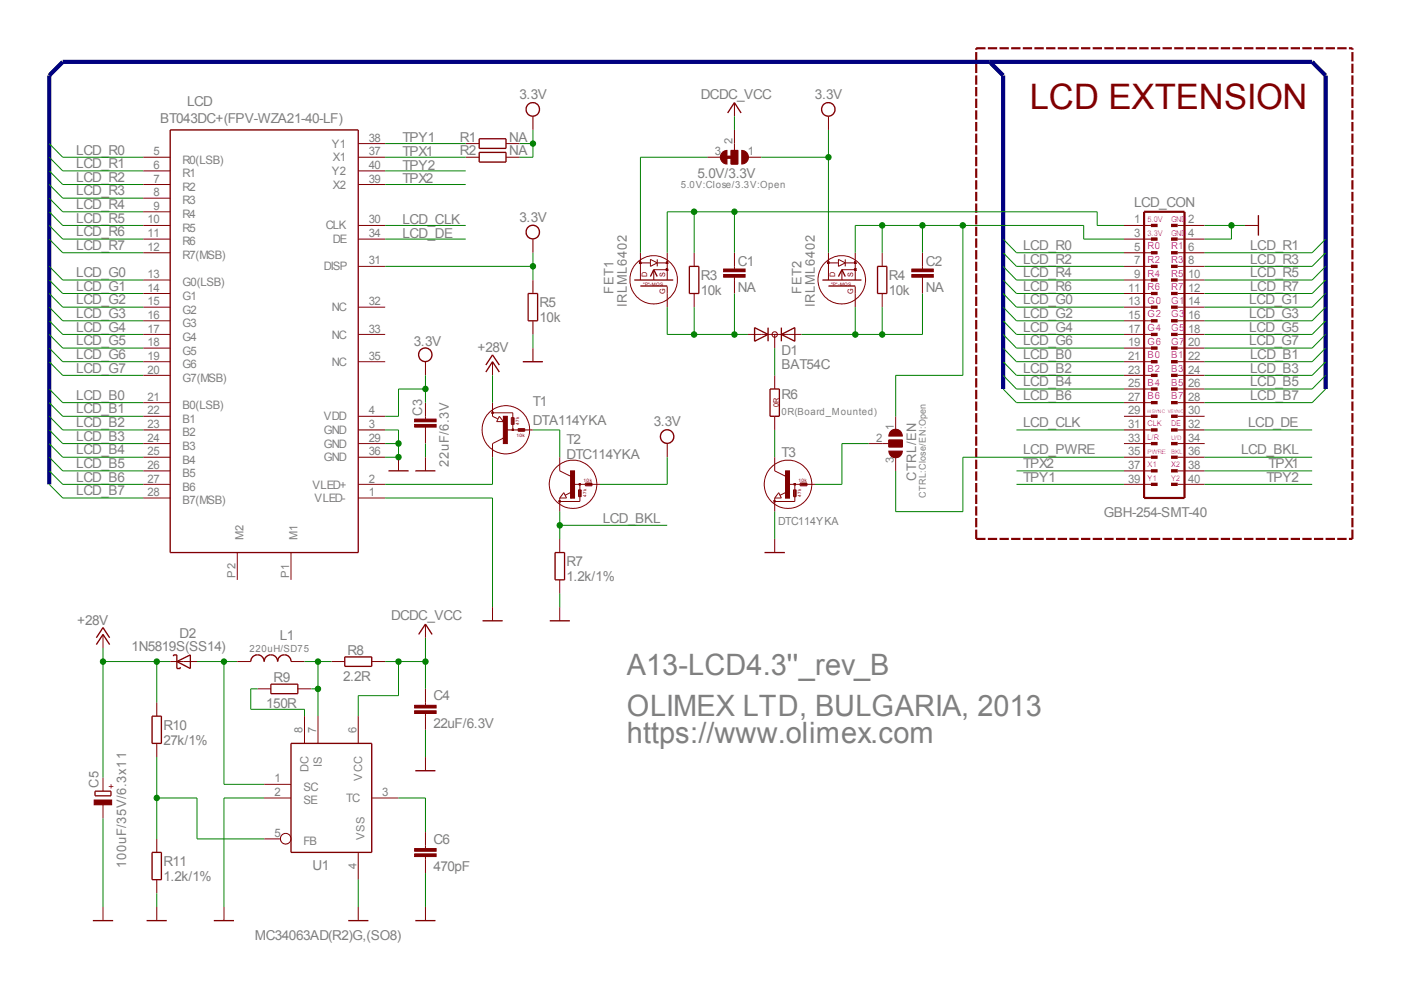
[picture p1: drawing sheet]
<svg xmlns="http://www.w3.org/2000/svg" width="297mm" height="210mm" viewBox="0 0 297 210" stroke-linecap="round" stroke-linejoin="round" font-family="sans-serif">
<g fill="none" stroke="#800000" stroke-width=".21">
<path d="M30.4 33.3h5.7M30.4 36.2h5.7M30.4 39.1h5.7M76 33.3h5.7M76 36.2h5.7M76 39.1h5.7M76 30.4h5.7M98.7 33.3h2.9M98.7 30.4h2.9M107.3 33.3h2.8M107.3 30.4h2.8M113 24.7v2.9"/>
<path d="M150 33.3h2.9M155 31.9h1.4v2.9h-1.4zM155.7 21.8v2.9M155.7 27.6v4.3M158.6 33.3h2.8M175.6 24.7v2.9M30.4 47.8h5.7M30.4 50.7h5.7M30.4 59.4h5.7M30.4 42h5.7M30.4 44.9h5.7M30.4 53.6h5.7"/>
<path d="M76 47.8h5.7M76 50.7h5.7M76 56.5h5.7M113 50.7v2.9M113 59.4v2.8M135.8 53.6v5.8M135.8 55.7h2.1M137.9 55l1.4 .7-1.4 .8zM139.3 55.7h2.2M139.3 55v1.5M141.5 53.6v5.8M141.5 57.2h-2.9v2.2"/>
<path d="M147.2 53.6v2.9M155.7 53.6v3.4M155.7 58.8v3.4M175.6 55.7h2.2M175.6 53.6v5.8M177.8 55l1.4 .7-1.4 .8zM179.2 55.7h2.1M179.2 55v1.5M181.3 57.2h-2.8v2.2M181.3 53.6v5.8M187 53.6v2.9M195.6 53.6v3.4"/>
<path d="M195.6 58.8v3.4M238.3 47.8h5.7M238.3 50.7h5.7M238.3 56.5h5.7M238.3 59.4h5.7M238.3 53.6h5.7M249.7 47.8h5.7M249.7 50.7h5.7M249.7 56.5h5.7M249.7 59.4h5.7M249.7 53.6h5.7M263.9 47.8h2.9"/>
<path d="M30.4 70.9h5.7M30.4 62.2h5.7M30.4 65.1h5.7M30.4 68h5.7M30.4 73.8h5.7M30.4 76.7h5.7M30.4 79.6h5.7M76 70.9h5.7M76 65.1h5.7M76 76.7h5.7M90.2 76.7v2.9M104.4 76.7v2.9"/>
<path d="M113 68v2.9M113 73.8v2.9M141.5 60.7v4.4M147.2 62.2v2.9M158.6 70.9h11.3M164.3 70.9v2.9M164.3 79.6v2.9M181.3 60.7v4.4M187 62.2v2.9M238.3 70.9h5.7M238.3 62.2h5.7M238.3 65.1h5.7"/>
<path d="M238.3 68h5.7M238.3 73.8h5.7M238.3 76.7h5.7M238.3 79.6h5.7M249.7 70.9h5.7M249.7 62.2h5.7M249.7 65.1h5.7M249.7 68h5.7M249.7 73.8h5.7M249.7 76.7h5.7M249.7 79.6h5.7M30.4 94.1h5.7"/>
<path d="M30.4 85.4h5.7M30.4 88.3h5.7M30.4 91.2h5.7M30.4 96.9h5.7M30.4 99.8h5.7M76 94.1h5.7M76 88.3h5.7M76 91.2h5.7M76 96.9h5.7M84.5 96.9v2.9M90.2 85.4v3.4M90.2 90.6v3.5"/>
<path d="M90.2 96.9v2.9M104.4 85.4v2.9l1.1 .5M104.4 87.5h4.3v3.7M105.9 88.3l.8 1.1h-1.4zM106.7 92.9l-2.3 1.2v2.8M107.3 91.2h5.7M108.4 88.5h.6v1.5h-.6zM108.6 88.5v1.5M108.9 88.5v1.5M109.9 90.9h1.4v.5h-1.4zM109.9 91.3h1.4M109.9 91h1.4"/>
<path d="M118.7 96.9v2.9l2.3 1.2M141.5 94.1v2.8M164.3 88.3v2.9M164.3 96.9v2.9l2.2 1.2M184.2 94.1h4.3M188.5 93.3h2.8v1.5h-2.8zM189.9 88.3v2.9M189.9 96.9v2.9M238.3 94.1h5.7M238.3 85.4h5.7M238.3 88.3h5.7M238.3 91.2h5.7"/>
<path d="M238.3 96.9h5.7M238.3 99.8h5.7M238.3 82.5h5.7M249.7 94.1h5.7M249.7 85.4h5.7M249.7 88.3h5.7M249.7 91.2h5.7M249.7 96.9h5.7M249.7 99.8h5.7M249.7 82.5h5.7M30.4 102.7h5.7M30.4 105.6h5.7"/>
<path d="M50.3 117.2v5.7M61.7 117.2v5.7M76 102.7h5.7M76 105.6h5.7M118.7 105.6v2.9M118.7 114.3v2.9M119.5 104.5l.6 1.1h-1.4zM121.2 104.3l-1.4 .7M121.5 102.7h5.7M122.7 103.9h.5v1.4h-.5zM122.8 103.9v1.4M122.9 102.7v3.6h-4.2"/>
<path d="M123.1 103.9v1.4M124.1 102.4h1.4v.6h-1.4zM124.1 102.6h1.4M124.1 102.9h1.4M164.3 105.6v2.9M164.3 114.3v2.9M165.1 104.5l.6 1.1h-1.4zM166.8 104.3l-1.5 .7M167.1 102.7h5.7M168.2 103.9h.6v1.4h-.6zM168.4 103.9v1.4M168.5 102.7v3.6h-4.2"/>
<path d="M168.7 103.9v1.4M169.7 102.4h1.4v.6h-1.4zM169.7 102.6h1.4M169.7 102.9h1.4M238.3 102.7h5.7M249.7 102.7h5.7M21.8 134.5v2.9M90.2 132.3v2.9M104.4 128.7v2.9M118.7 122.9v2.9M118.7 128.7v2.9M33.2 148.9v2.9"/>
<path d="M33.2 157.6v2.9M36.1 140.3h5.7M50.3 140.3h2.9M54.6 146.1h2.8M61.7 140.3h2.9M63.1 146.1h2.9M64.6 151.8v5.8M67.4 151.8v5.8M70.3 140.3h2.8M76 151.8v5.8M78.8 140.3h2.9M90.2 146.1v3.4"/>
<path d="M90.2 151.3v3.4M21.8 164.9v2.8M21.8 170.6v2.9M33.2 177.9v2.8M56 177.9h3.5M56 166.3h5.7M56 169.2h5.7M78.8 169.2h5.7M90.2 160.5v2.9M90.2 176.4v3.5M21.8 192.3v2.9M33.2 186.5v2.9"/>
<path d="M33.2 192.3v2.9M47.5 192.3v2.9M76 180.7v5.8M76 192.3v2.9M90.2 181.6v3.5M90.2 192.3v2.9"/>
<circle cx="138.5" cy="59.3" r="5.1"/>
<circle cx="178.4" cy="59.3" r="5.1"/>
<circle cx="164.2" cy="70.9" r=".57"/>
<circle cx="104.4" cy="87.5" r=".15"/>
<circle cx="107.2" cy="91.1" r="5.1"/>
<circle cx="108.7" cy="91.1" r=".15"/>
<circle cx="118.7" cy="106.3" r=".16"/>
<circle cx="121.5" cy="102.7" r="5.1"/>
<circle cx="122.9" cy="102.7" r=".15"/>
<circle cx="164.2" cy="106.3" r=".13"/>
<circle cx="167" cy="102.7" r="5.1"/>
<circle cx="168.5" cy="102.7" r=".16"/>
<circle cx="60.6" cy="177.8" r="1.13"/>
</g>
<g fill="#800000" stroke="#800000" stroke-width=".21">
<path d="M155 31.9h1.4v2.9h-1.4z" fill-rule="evenodd"/>
<path d="M153.2 32.3l.9-.4v2.9a1.45 1.45 0 0 1-1.3-.9 1.45 1.45 0 0 1 .4-1.6z" fill-rule="evenodd"/>
<path d="M157.3 31.9a1.45 1.45 0 0 1 1.4 1.4 1.45 1.45 0 0 1-1.4 1.5z" fill-rule="evenodd"/>
<path d="M153.4 58.2h4.6v.6h-4.6z" fill-rule="evenodd"/>
<path d="M153.4 57h4.6v.6h-4.6z" fill-rule="evenodd"/>
<path d="M193.3 58.2h4.6v.6h-4.6z" fill-rule="evenodd"/>
<path d="M193.3 57h4.6v.6h-4.6z" fill-rule="evenodd"/>
<path d="M87.9 90h4.6v.6h-4.6z" fill-rule="evenodd"/>
<path d="M87.9 88.9h4.6v.5h-4.6z" fill-rule="evenodd"/>
<path d="M87.9 150.7h4.6v.6h-4.6z" fill-rule="evenodd"/>
<path d="M87.9 149.5h4.6v.6h-4.6z" fill-rule="evenodd"/>
<path d="M20 169.6h3.7v1h-3.7z" fill-rule="evenodd"/>
<path d="M87.9 181h4.6v.6h-4.6z" fill-rule="evenodd"/>
<path d="M87.9 179.9h4.6v.6h-4.6z" fill-rule="evenodd"/>
<path d="M188.5 93.3h2.8v1.5h-2.8z" fill-rule="evenodd"/>
<path d="M188.5 95.6h2.8a1.43 1.43 0 0 1-1.4 1.5 1.43 1.43 0 0 1-1.4-1.5z" fill-rule="evenodd"/>
<path d="M188.9 91.4a1.43 1.43 0 0 1 1.5-.3 1.43 1.43 0 0 1 .9 1.4h-2.8z" fill-rule="evenodd"/>
<path d="M106.7 88.3h.9v5.8h-.9z" fill-rule="evenodd"/>
<path d="M121 99.8h.8v5.8h-.8z" fill-rule="evenodd"/>
<path d="M166.5 99.8h.9v5.8h-.9z" fill-rule="evenodd"/>
</g>
<g fill="none" stroke="#800000" stroke-width=".28">
<path d="M36.1 27.6h39.9v89.6h-39.9zM101.6 29.4h5.7v2.1h-5.7zM101.6 32.3h5.7v2.1h-5.7zM154.3 24l1.4-2.2 1.4 2.2M134.5 59.4h8.2M137.9 58.6l.7-1.4 .7 1.4M146.2 56.5h2v5.7h-2zM174.4 59.4h8.2M177.8 58.6l.7-1.4 .7 1.4M186.1 56.5h1.9v5.7h-1.9zM266.8 45.6v4.4M103 78.9l1.4-2.2 1.5 2.2"/>
<path d="M103 77.4l1.4-2.2 1.5 2.2M110.8 76.7h4.3M112 62.2h2v5.8h-2zM135.8 60.6h5.7M160 69.5l2.8 1.4-2.8 1.5zM162.8 69.5v2.9M165.7 70.9l2.8-1.4v2.9zM165.7 69.5v2.9M175.6 60.6h5.7M82.4 99.8h4.2M88.1 99.8h4.2M163.3 82.5h1.9v5.8h-1.9z"/>
<path d="M117.7 117.2h2v5.7h-2zM162.1 117.2h4.3M20.4 136.7l1.4-2.2 1.4 2.2M20.4 135.2l1.4-2.1 1.4 2.1M36.8 139.1v-.2h.7v2.8h.7v-.3M73.1 139.3h5.7v2h-5.7zM88.8 134.5l1.4-2.2 1.4 2.2M102.3 131.6h4.3M116.6 131.6h4.2M32.2 151.8h2v5.8h-2zM37.5 140.3l2.9-1.4v2.8zM53.2 140.3l.2-.8 .9-.6h.6l.5 .2 .3 .3 .3 .9 .1-.6 .4-.5 .6-.3h.6l.9 .5 .2 .9"/>
<path d="M57.4 145.1h5.7v2h-5.7zM58.9 140.3l.2-.9 .9-.5h.6l.5 .2 .5 .7 .1 .5M61.7 157.6h17.1v23.1h-17.1zM20.1 167.7h3.4v1h-3.4zM88.1 163.4h4.2M19.7 195.2h4.3M31.1 195.2h4.2M32.2 180.7h2v5.8h-2zM45.3 195.2h4.3M73.8 195.2h4.3M88.1 195.2h4.2"/>
<circle cx="112.9" cy="23.2" r="1.42"/>
<circle cx="175.6" cy="23.2" r="1.42"/>
<circle cx="112.9" cy="49.2" r="1.42"/>
<circle cx="135.7" cy="55.7" r=".15"/>
<circle cx="141.4" cy="57.2" r=".15"/>
<circle cx="141.4" cy="55.7" r=".14"/>
<circle cx="175.6" cy="55.7" r=".14"/>
<circle cx="181.3" cy="57.1" r=".15"/>
<circle cx="181.3" cy="55.7" r=".15"/>
<circle cx="90.2" cy="75.2" r="1.43"/>
<circle cx="141.4" cy="92.6" r="1.43"/>
</g>
<path d="M242.6 44.9h8.5v60.7h-8.5z" fill="none" stroke="#800000" stroke-width=".46"/>
<g fill="none" stroke="#800000" stroke-width=".71" stroke-linecap="butt">
<path d="M153.6 33.3h2.1M244 59.4h1.4M244 56.5h1.4M244 53.6h1.4M244 50.7h1.4M244 47.8h1.4M248.3 59.4h1.4M248.3 56.5h1.4M248.3 53.6h1.4M248.3 50.7h1.4M248.3 47.8h1.4M244 62.2h1.4"/>
<path d="M244 65.1h1.4M244 68h1.4M244 70.9h1.4M244 73.8h1.4M244 76.7h1.4M244 79.6h1.4M248.3 62.2h1.4M248.3 65.1h1.4M248.3 68h1.4M248.3 70.9h1.4M248.3 73.8h1.4M248.3 76.7h1.4"/>
<path d="M248.3 79.6h1.4M244 82.5h1.4M244 85.4h1.4M244 88.3h1.4M244 91.2h1.4M244 94.1h1.4M244 96.9h1.4M244 99.8h1.4M248.3 82.5h1.4M248.3 85.4h1.4M248.3 88.3h1.4M248.3 91.2h1.4"/>
<path d="M248.3 94.1h1.4M248.3 96.9h1.4M248.3 99.8h1.4M244 102.7h1.4M248.3 102.7h1.4"/>
</g>
<path d="M207 10.2h79.7M207 114.3h79.7M207 114.3v-104.1M286.7 114.3v-104.1" fill="none" stroke="#800000" stroke-width=".46" stroke-dasharray="2 .5" stroke-linecap="butt"/>
<path d="M209.8 13.1l2.9 2.9v66.5M281.1 82.5v-66.5l-2.9-2.9h-264.9l-2.9 2.9v86.7" fill="none" stroke="#000080" stroke-width=".88" stroke-linecap="butt"/>
<g fill="#008000" stroke="#008000" stroke-width=".21">
<circle cx="90.2" cy="140.3" r=".57"/>
<circle cx="84.5" cy="140.3" r=".57"/>
<circle cx="33.2" cy="140.3" r=".57"/>
<circle cx="21.8" cy="140.3" r=".57"/>
<circle cx="187" cy="47.8" r=".57"/>
<circle cx="204.1" cy="47.8" r=".59"/>
<circle cx="195.6" cy="47.8" r=".57"/>
<circle cx="147.2" cy="44.9" r=".59"/>
<circle cx="155.7" cy="44.9" r=".57"/>
<circle cx="261.1" cy="47.8" r=".57"/>
<circle cx="84.5" cy="94" r=".57"/>
<circle cx="84.5" cy="96.9" r=".57"/>
<circle cx="118.7" cy="111.4" r=".57"/>
<circle cx="187" cy="70.9" r=".57"/>
<circle cx="181.3" cy="70.9" r=".58"/>
<circle cx="147.2" cy="70.9" r=".58"/>
<circle cx="155.7" cy="70.9" r=".57"/>
<circle cx="33.2" cy="169.2" r=".57"/>
<circle cx="47.5" cy="140.3" r=".57"/>
<circle cx="67.4" cy="140.3" r=".57"/>
<circle cx="67.4" cy="146.1" r=".57"/>
<circle cx="175.6" cy="33.3" r=".57"/>
<circle cx="113" cy="30.4" r=".57"/>
<circle cx="90.2" cy="82.5" r=".57"/>
<circle cx="113" cy="56.5" r=".57"/>
</g>
<g fill="none" stroke="#008000" stroke-width=".21">
<path d="M10.4 30.4l2.9 2.9h17.1M10.4 33.3l2.9 2.9h17.1M10.4 36.2l2.9 2.9h17.1M10.4 39.1l2.9 2.9h17.1M81.7 33.3h17M81.7 36.2h17M81.7 39.1h17M81.7 30.4h17M110.1 30.4h2.9M113 27.6v5.7h-2.9M150 33.3h-14.2v20.3M155.7 24.7v2.9"/>
<path d="M161.4 33.3h14.2M175.6 27.6v26M10.4 47.8l2.9 2.9h17.1M10.4 44.9l2.9 2.9h17.1M10.4 42l2.9 2.9h17.1M10.4 56.5l2.9 2.9h17.1M10.4 59.4l2.9 2.8h17.1M10.4 50.7l2.9 2.9h17.1M81.7 50.7h17M81.7 47.8h17M81.7 56.5h31.3M113 53.6v5.8"/>
<path d="M147.2 44.9v8.7M155.7 44.9v8.7M187 47.8v5.8M195.6 47.8v5.8M204.2 47.8v31.8h-14.3v8.7M212.7 56.5l2.8 2.9h22.8M212.7 59.4l2.8 2.8h22.8M212.7 50.7l2.8 2.9h22.8M212.7 53.6l2.8 2.9h22.8M238.3 50.7h-8.5v-2.9h-48.5v5.8M238.3 47.8h-5.7v-2.9h-91.1v8.7M255.4 47.8h8.5"/>
<path d="M261.1 47.8v2.9h-5.7M281.1 56.5l-2.9 2.9h-22.8M281.1 59.4l-2.9 2.8h-22.8M281.1 50.7l-2.9 2.9h-22.8M281.1 53.6l-2.9 2.9h-22.8M10.4 76.7l2.9 2.9h17.1M10.4 73.8l2.9 2.9h17.1M10.4 62.2l2.9 2.9h17.1M10.4 65.1l2.9 2.9h17.1M10.4 68l2.9 2.9h17.1M10.4 70.9l2.9 2.9h17.1M90.2 79.6v5.8"/>
<path d="M104.4 79.6v5.8M113 70.9v2.9M141.5 65.1v5.8h17.1M147.2 65.1v5.8M155.7 62.2v8.7M164.3 73.8v5.8M181.3 65.1v5.8M187 65.1v5.8M195.6 62.2v8.7h-25.7M212.7 76.7l2.8 2.9h22.8M212.7 73.8l2.8 2.9h22.8M212.7 79.6l2.8 2.9h22.8"/>
<path d="M212.7 62.2l2.8 2.9h22.8M212.7 65.1l2.8 2.9h22.8M212.7 68l2.8 2.9h22.8M212.7 70.9l2.8 2.9h22.8M281.1 76.7l-2.9 2.9h-22.8M281.1 73.8l-2.9 2.9h-22.8M281.1 79.6l-2.9 2.9h-22.8M281.1 62.2l-2.9 2.9h-22.8M281.1 65.1l-2.9 2.9h-22.8M281.1 68l-2.9 2.9h-22.8M281.1 70.9l-2.9 2.9h-22.8M10.4 91.2l2.9 2.9h17.1"/>
<path d="M10.4 88.3l2.9 2.9h17.1M10.4 94.1l2.9 2.8h17.1M10.4 82.5l2.9 2.9h17.1M10.4 85.4l2.9 2.9h17.1M10.4 96.9l2.9 2.9h17.1M10.4 99.8l2.9 2.9h17.1M81.7 91.2h2.8v5.7h-2.8M81.7 94.1h2.8M90.2 82.5h-5.7v5.8h-2.8M90.2 94.1v2.8M104.4 96.9v5.8h-22.7M113 91.2h5.7v5.7"/>
<path d="M141.5 96.9v5.8h-14.3M164.3 91.2v5.7M184.2 94.1h-5.7v8.6h-5.7M212.7 82.5l2.8 2.9h22.8M215.5 91.2h22.8M215.5 99.8h22.8M238.3 96.9h-34.1v11.6h-14.3v-8.7M255.4 91.2h22.8M255.4 96.9h22.8M255.4 99.8h22.8M281.1 82.5l-2.9 2.9h-22.8M10.4 102.7l2.9 2.9h17.1"/>
<path d="M81.7 105.6h22.7v23.1M118.7 108.5v5.8M118.7 111.4h22.8M164.3 108.5v5.8M215.5 102.7h22.8M255.4 102.7h22.8M21.8 137.4v27.5M90.2 135.2v10.9M118.7 125.8v2.9M21.8 140.3h14.3M33.2 140.3v8.6M41.8 140.3h8.5"/>
<path d="M47.5 140.3v26h8.5M54.6 146.1h-1.4v4.3h11.4v1.4M64.6 140.3h5.7M66 146.1h1.4M67.4 140.3v11.5M81.7 140.3h8.5M84.5 140.3v7.2h-8.5v4.3M90.2 154.7v5.8M21.8 173.5v18.8M33.2 160.5v17.4M33.2 169.2h8.6v8.7h14.2M56 169.2h-8.5v23.1"/>
<path d="M84.5 169.2h5.7v7.2M33.2 189.4v2.9M76 186.5v5.8M90.2 185.1v7.2"/>
</g>
<text font-size="7.4" fill="#800000" x="218.4" y="23.2">LCD EXTENSION</text>
<g font-size="6.2" fill="#808080">
<text x="132.9" y="143.2">A13-LCD4.3''_rev_B</text>
<text x="132.9" y="151.8">OLIMEX LTD, BULGARIA, 2013</text>
<text x="132.9" y="157.6">https://www.olimex.com</text>
</g>
<g font-size="2.9" fill="#808080">
<text x="39.7" y="22.5">LCD</text>
<text x="110.1" y="21.1">3.3V</text>
<text x="148.6" y="21.1">DCDC_VCC</text>
<text x="172.8" y="21.1">3.3V</text>
<text x="33.9" y="26.1">BT043DC+(FPV-WZA21-40-LF)</text>
<text x="16.2" y="32.8">LCD_R0</text>
<text x="16.2" y="35.7">LCD_R1</text>
<text x="85.4" y="33.1">TPX1</text>
<text x="85.4" y="30.2">TPY1</text>
<text x="85.4" y="35.9">TPY2</text>
<text x="97.5" y="30">R1</text>
<text x="97.5" y="32.9">R2</text>
<text x="108" y="30">NA</text>
<text x="108" y="32.9">NA</text>
<text x="16.2" y="38.6">LCD_R2</text>
<text x="16.2" y="41.4">LCD_R3</text>
<text x="85.4" y="38.8">TPX2</text>
<text x="147.9" y="37.8">5.0V/3.3V</text>
<text x="16.2" y="44.3">LCD_R4</text>
<text x="16.2" y="47.2">LCD_R5</text>
<text x="85.4" y="47.5">LCD_CLK</text>
<text x="110.1" y="47.1">3.3V</text>
<text x="240.5" y="43.9">LCD_CON</text>
<text x="16.2" y="50.1">LCD_R6</text>
<text x="16.2" y="53">LCD_R7</text>
<text x="85.4" y="50.4">LCD_DE</text>
<text x="217" y="53">LCD_R0</text>
<text x="265.1" y="53">LCD_R1</text>
<text x="16.2" y="58.8">LCD_G0</text>
<text x="148.6" y="59.3">R3</text>
<text x="156.4" y="56.5">C1</text>
<text x="188.5" y="59.3">R4</text>
<text x="196.3" y="56.5">C2</text>
<text x="217" y="55.9">LCD_R2</text>
<text x="217" y="58.8">LCD_R4</text>
<text x="265.1" y="55.9">LCD_R3</text>
<text x="265.1" y="58.8">LCD_R5</text>
<text x="16.2" y="61.7">LCD_G1</text>
<text x="16.2" y="64.6">LCD_G2</text>
<text x="114.4" y="65.1">R5</text>
<text x="148.6" y="62.5">10k</text>
<text x="156.4" y="61.9">NA</text>
<text x="188.5" y="62.5">10k</text>
<text x="196.3" y="61.9">NA</text>
<text x="217" y="64.6">LCD_G0</text>
<text x="217" y="61.7">LCD_R6</text>
<text x="264.9" y="64.6">LCD_G1</text>
<text x="265.1" y="61.7">LCD_R7</text>
<text x="16.2" y="67.5">LCD_G3</text>
<text x="16.2" y="70.3">LCD_G4</text>
<text x="114.4" y="68.3">10k</text>
<text x="217" y="67.5">LCD_G2</text>
<text x="217" y="70.3">LCD_G4</text>
<text x="264.9" y="67.5">LCD_G3</text>
<text x="264.9" y="70.3">LCD_G5</text>
<text x="16.2" y="73.2">LCD_G5</text>
<text x="16.2" y="76.1">LCD_G6</text>
<text x="87.8" y="73.4">3.3V</text>
<text x="101.2" y="74.7">+28V</text>
<text x="165.7" y="75.2">D1</text>
<text x="217" y="76.1">LCD_B0</text>
<text x="217" y="73.2">LCD_G6</text>
<text x="264.9" y="73.2">LCD_G7</text>
<text x="265.1" y="76.1">LCD_B1</text>
<text x="16.2" y="79">LCD_G7</text>
<text x="165.7" y="78.1">BAT54C</text>
<text x="217" y="79">LCD_B2</text>
<text x="217" y="81.9">LCD_B4</text>
<text x="265.1" y="79">LCD_B3</text>
<text x="265.1" y="81.9">LCD_B5</text>
<text x="16.2" y="84.8">LCD_B0</text>
<text x="16.2" y="87.7">LCD_B1</text>
<text x="113" y="86.1">T1</text>
<text x="165.7" y="84.6">R6</text>
<text x="217" y="84.8">LCD_B6</text>
<text x="265.1" y="84.8">LCD_B7</text>
<text x="16.2" y="90.6">LCD_B2</text>
<text x="16.2" y="93.5">LCD_B3</text>
<text x="113" y="90.1">DTA114YKA</text>
<text x="120.1" y="94.1">T2</text>
<text x="138.6" y="90.4">3.3V</text>
<text x="217" y="90.6">LCD_CLK</text>
<text x="264.7" y="90.6">LCD_DE</text>
<text x="16.2" y="96.3">LCD_B4</text>
<text x="16.2" y="99.2">LCD_B5</text>
<text x="120.1" y="97.3">DTC114YKA</text>
<text x="165.7" y="96.9">T3</text>
<text x="217" y="96.3">LCD_PWRE</text>
<text x="217" y="99.2">TPX2</text>
<text x="263.2" y="96.3">LCD_BKL</text>
<text x="268.9" y="99.2">TPX1</text>
<text x="16.2" y="102.1">LCD_B6</text>
<text x="16.2" y="105">LCD_B7</text>
<text x="217" y="102.1">TPY1</text>
<text x="268.5" y="102.1">TPY2</text>
<text x="127.8" y="110.8">LCD_BKL</text>
<text x="234" y="109.6">GBH-254-SMT-40</text>
<text x="120.1" y="120">R7</text>
<text x="120.1" y="123.2">1.2k/1%</text>
<text x="82.9" y="131.5">DCDC_VCC</text>
<text x="16.4" y="132.5">+28V</text>
<text x="38.1" y="135.2">D2</text>
<text x="59.3" y="135.6">L1</text>
<text x="27.9" y="138.1">1N5819S(SS14)</text>
<text x="73.7" y="138.9">R8</text>
<text x="58" y="144.6">R9</text>
<text x="72.7" y="144.3">2.2R</text>
<text x="91.9" y="148.5">C4</text>
<text x="34.6" y="154.7">R10</text>
<text x="56.4" y="150.1">150R</text>
<text x="91.9" y="154.3">22uF/6.3V</text>
<text x="34.6" y="157.9">27k/1%</text>
<text x="91.9" y="178.9">C6</text>
<text x="34.6" y="183.6">R11</text>
<text x="66.3" y="184.5">U1</text>
<text x="91.9" y="184.6">470pF</text>
<text x="34.6" y="186.8">1.2k/1%</text>
<text x="54" y="199.2">MC34063AD(R2)G,(SO8)</text>
</g>
<g font-size="2.8" fill="#808080">
<text x="130.1" y="62.2" transform="rotate(-90 130.1 62.2)">FET1</text>
<text x="132.9" y="65.1" transform="rotate(-90 132.9 65.1)">IRLML6402</text>
<text x="169.9" y="62.2" transform="rotate(-90 169.9 62.2)">FET2</text>
<text x="172.8" y="65.1" transform="rotate(-90 172.8 65.1)">IRLML6402</text>
<text x="89.5" y="88.3" transform="rotate(-90 89.5 88.3)">C3</text>
<text x="95.2" y="99.1" transform="rotate(-90 95.2 99.1)">22uF/6.3V</text>
<text x="194.3" y="102" transform="rotate(-90 194.3 102)">CTRL/EN</text>
<text x="20.9" y="167.1" transform="rotate(-90 20.9 167.1)">C5</text>
<text x="26.8" y="184.1" transform="rotate(-90 26.8 184.1)">100uF/35V/6.3x11</text>
</g>
<g font-size="2.5" fill="#808080">
<text x="32.6" y="32.9">5</text>
<text x="32.6" y="35.8">6</text>
<text x="38.7" y="34.7">R0(LSB)</text>
<text x="70.3" y="31.3">Y1</text>
<text x="70.6" y="34.2">X1</text>
<text x="78.2" y="32.9">37</text>
<text x="78.2" y="30.1">38</text>
<text x="78.2" y="35.8">40</text>
<text x="151.6" y="32.9">3</text>
<text x="158.6" y="32.9">1</text>
<text x="32.6" y="38.7">7</text>
<text x="32.6" y="41.6">8</text>
<text x="38.7" y="37.6">R1</text>
<text x="38.7" y="40.5">R2</text>
<text x="70.3" y="37.1">Y2</text>
<text x="70.6" y="40">X2</text>
<text x="78.2" y="38.7">39</text>
<text x="31.3" y="47.4">10</text>
<text x="32.6" y="44.5">9</text>
<text x="38.7" y="43.4">R3</text>
<text x="38.7" y="46.2">R4</text>
<text x="78.2" y="47.4">30</text>
<text x="240.5" y="47.4">1</text>
<text x="251.9" y="47.4">2</text>
<text x="31.3" y="50.3">11</text>
<text x="31.3" y="53.2">12</text>
<text x="38.7" y="49.1">R5</text>
<text x="38.7" y="52">R6</text>
<text x="69.1" y="48.6">CLK</text>
<text x="70.6" y="51.5">DE</text>
<text x="78.2" y="50.3">34</text>
<text x="240.5" y="50.3">3</text>
<text x="240.5" y="53.2">5</text>
<text x="251.9" y="50.3">4</text>
<text x="251.9" y="53.2">6</text>
<text x="31.3" y="58.9">13</text>
<text x="38.7" y="54.9">R7(MSB)</text>
<text x="68.7" y="57.3">DISP</text>
<text x="78.2" y="56.1">31</text>
<text x="240.5" y="56.1">7</text>
<text x="240.5" y="58.9">9</text>
<text x="251.9" y="56.1">8</text>
<text x="251.9" y="58.9">10</text>
<text x="31.3" y="61.8">14</text>
<text x="31.3" y="64.7">15</text>
<text x="38.7" y="60.7">G0(LSB)</text>
<text x="38.7" y="63.6">G1</text>
<text x="78.2" y="64.7">32</text>
<text x="239.2" y="61.8">11</text>
<text x="239.2" y="64.7">13</text>
<text x="251.9" y="61.8">12</text>
<text x="251.9" y="64.7">14</text>
<text x="31.3" y="67.6">16</text>
<text x="31.3" y="70.5">17</text>
<text x="38.7" y="66.5">G2</text>
<text x="38.7" y="69.4">G3</text>
<text x="70.3" y="66">NC</text>
<text x="70.3" y="71.8">NC</text>
<text x="78.2" y="70.5">33</text>
<text x="239.2" y="67.6">15</text>
<text x="239.2" y="70.5">17</text>
<text x="251.9" y="67.6">16</text>
<text x="251.9" y="70.5">18</text>
<text x="31.3" y="73.4">18</text>
<text x="31.3" y="76.3">19</text>
<text x="38.7" y="72.3">G4</text>
<text x="38.7" y="75.2">G5</text>
<text x="70.3" y="77.6">NC</text>
<text x="78.2" y="76.3">35</text>
<text x="239.2" y="73.4">19</text>
<text x="239.2" y="76.3">21</text>
<text x="251.9" y="73.4">20</text>
<text x="251.9" y="76.3">22</text>
<text x="31.3" y="79.2">20</text>
<text x="38.7" y="78">G6</text>
<text x="38.7" y="80.9">G7(MSB)</text>
<text x="239.2" y="79.2">23</text>
<text x="239.2" y="82.1">25</text>
<text x="251.9" y="79.2">24</text>
<text x="251.9" y="82.1">26</text>
<text x="31.3" y="84.9">21</text>
<text x="31.3" y="87.8">22</text>
<text x="38.7" y="86.7">B0(LSB)</text>
<text x="38.7" y="89.6">B1</text>
<text x="68.7" y="89.1">VDD</text>
<text x="78.2" y="87.8">4</text>
<text x="239.2" y="84.9">27</text>
<text x="239.2" y="87.8">29</text>
<text x="251.9" y="84.9">28</text>
<text x="251.9" y="87.8">30</text>
<text x="31.3" y="90.7">23</text>
<text x="31.3" y="93.6">24</text>
<text x="38.7" y="92.5">B2</text>
<text x="38.7" y="95.4">B3</text>
<text x="68.7" y="92">GND</text>
<text x="68.7" y="94.9">GND</text>
<text x="78.2" y="90.7">3</text>
<text x="78.2" y="93.6">29</text>
<text x="185.8" y="93.6">2</text>
<text x="239.2" y="90.7">31</text>
<text x="239.2" y="93.6">33</text>
<text x="251.9" y="90.7">32</text>
<text x="251.9" y="93.6">34</text>
<text x="31.3" y="96.5">25</text>
<text x="31.3" y="99.4">26</text>
<text x="38.7" y="98.3">B4</text>
<text x="38.7" y="101.2">B5</text>
<text x="68.7" y="97.8">GND</text>
<text x="78.2" y="96.5">36</text>
<text x="239.2" y="96.5">35</text>
<text x="239.2" y="99.4">37</text>
<text x="251.9" y="96.5">36</text>
<text x="251.9" y="99.4">38</text>
<text x="31.3" y="102.3">27</text>
<text x="31.3" y="105.2">28</text>
<text x="38.7" y="104.1">B6</text>
<text x="38.7" y="107">B7(MSB)</text>
<text x="66.3" y="103.6">VLED+</text>
<text x="66.7" y="106.5">VLED-</text>
<text x="78.2" y="102.3">2</text>
<text x="78.2" y="105.2">1</text>
<text x="239.2" y="102.3">39</text>
<text x="251.9" y="102.3">40</text>
<text x="58.2" y="165.9">1</text>
<text x="64.3" y="167.6">SC</text>
<text x="58.2" y="168.8">2</text>
<text x="64.3" y="170.5">SE</text>
<text x="73.4" y="170">TC</text>
<text x="81" y="168.8">3</text>
<text x="58.2" y="177.4">5</text>
<text x="64.3" y="179.2">FB</text>
</g>
<g font-size="2.4" fill="#808080">
<text x="155.3" y="30.4" transform="rotate(-90 155.3 30.4)">2</text>
<text x="189.5" y="91.2" transform="rotate(-90 189.5 91.2)">1</text>
<text x="189.5" y="98.2" transform="rotate(-90 189.5 98.2)">3</text>
<text x="165" y="111.3">DTC114YKA</text>
<text x="51.6" y="114.5" transform="rotate(-90 51.6 114.5)">M2</text>
<text x="63" y="114.5" transform="rotate(-90 63 114.5)">M1</text>
<text x="49.9" y="122.4" transform="rotate(-90 49.9 122.4)">P2</text>
<text x="61.3" y="122.4" transform="rotate(-90 61.3 122.4)">P1</text>
<text x="64.2" y="155.4" transform="rotate(-90 64.2 155.4)">8</text>
<text x="67" y="155.4" transform="rotate(-90 67 155.4)">7</text>
<text x="75.6" y="155.4" transform="rotate(-90 75.6 155.4)">6</text>
<text x="65.4" y="163.8" transform="rotate(-90 65.4 163.8)">DC</text>
<text x="68.3" y="162.7" transform="rotate(-90 68.3 162.7)">IS</text>
<text x="76.8" y="165.5" transform="rotate(-90 76.8 165.5)">VCC</text>
<text x="77.3" y="178.1" transform="rotate(-90 77.3 178.1)">VSS</text>
<text x="75.6" y="184.3" transform="rotate(-90 75.6 184.3)">4</text>
</g>
<g font-size="2.1" fill="#808080">
<text x="144.3" y="39.8">5.0V:Close/3.3V:Open</text>
<text x="165.7" y="87.9">0R(Board_Mounted)</text>
<text x="52.9" y="138.3">220uH/SD75</text>
</g>
<g font-size="2.1" fill="#f0f">
<text x="243.3" y="52.8">R0</text>
<text x="248.3" y="52.8">R1</text>
<text x="243.3" y="55.7">R2</text>
<text x="243.3" y="58.6">R4</text>
<text x="248.3" y="55.7">R3</text>
<text x="248.3" y="58.6">R5</text>
<text x="243.3" y="61.5">R6</text>
<text x="243.3" y="64.4">G0</text>
<text x="248.3" y="61.5">R7</text>
<text x="248.3" y="64.4">G1</text>
<text x="243.3" y="67.3">G2</text>
<text x="243.3" y="70.2">G4</text>
<text x="248.3" y="67.3">G3</text>
<text x="248.3" y="70.2">G5</text>
<text x="243.3" y="73.1">G6</text>
<text x="243.3" y="76">B0</text>
<text x="248.3" y="73.1">G7</text>
<text x="248.3" y="76">B1</text>
<text x="243.3" y="78.9">B2</text>
<text x="243.3" y="81.8">B4</text>
<text x="248.3" y="78.9">B3</text>
<text x="248.3" y="81.8">B5</text>
<text x="243.3" y="84.6">B6</text>
<text x="248.3" y="84.6">B7</text>
</g>
<text font-size="2" fill="#808080" x="196.3" y="105.6" transform="rotate(-90 196.3 105.6)">CTRL:Close/EN:Open</text>
<text font-size="2" fill="#800000" x="24.3" y="167.3" transform="rotate(-90 24.3 167.3)">+</text>
<g font-size="1.7" fill="#f0f">
<text x="243.3" y="47.1">5.0V</text>
<text x="248.3" y="47.1">GND</text>
<text x="243.3" y="50">3.3V</text>
<text x="248.3" y="50">GND</text>
<text x="243.3" y="90.4">CLK</text>
<text x="243.3" y="93.3">L/R</text>
<text x="248.3" y="90.4">DE</text>
<text x="243.3" y="99.1">X1</text>
<text x="243.3" y="102">Y1</text>
<text x="248.3" y="99.1">X2</text>
<text x="248.3" y="102">Y2</text>
</g>
<g font-size="1.6" fill="#800000">
<text x="137.2" y="58.6" transform="rotate(-90 137.2 58.6)">D</text>
<text x="141" y="58.6" transform="rotate(-90 141 58.6)">S</text>
<text x="177.1" y="58.6" transform="rotate(-90 177.1 58.6)">D</text>
<text x="180.9" y="58.6" transform="rotate(-90 180.9 58.6)">S</text>
<text x="141" y="62.2" transform="rotate(-90 141 62.2)">G</text>
<text x="180.9" y="62.2" transform="rotate(-90 180.9 62.2)">G</text>
<text x="165.1" y="86.4" transform="rotate(-90 165.1 86.4)">0R</text>
</g>
<g font-size="1.3" fill="#f0f">
<text x="248.3" y="93.3">U/D</text>
<text x="243.3" y="96.2">PWRE</text>
<text x="248.3" y="96.2">BKL</text>
</g>
<g font-size="1" fill="#800000">
<text x="136.3" y="60.6">&quot;P&quot;-MOS</text>
<text x="176.2" y="60.6">&quot;P&quot;-MOS</text>
<text x="109.5" y="92.6">10k</text>
<text x="110.1" y="90.1" transform="rotate(-90 110.1 90.1)">47k</text>
<text x="123.7" y="102.2">10k</text>
<text x="124.3" y="105.4" transform="rotate(-90 124.3 105.4)">47k</text>
<text x="169.3" y="102.2">10k</text>
<text x="169.9" y="105.4" transform="rotate(-90 169.9 105.4)">47k</text>
</g>
<text font-size="1" fill="#f0f" x="243.3" y="87.5">HSYNC VSYNC</text>
</svg>
